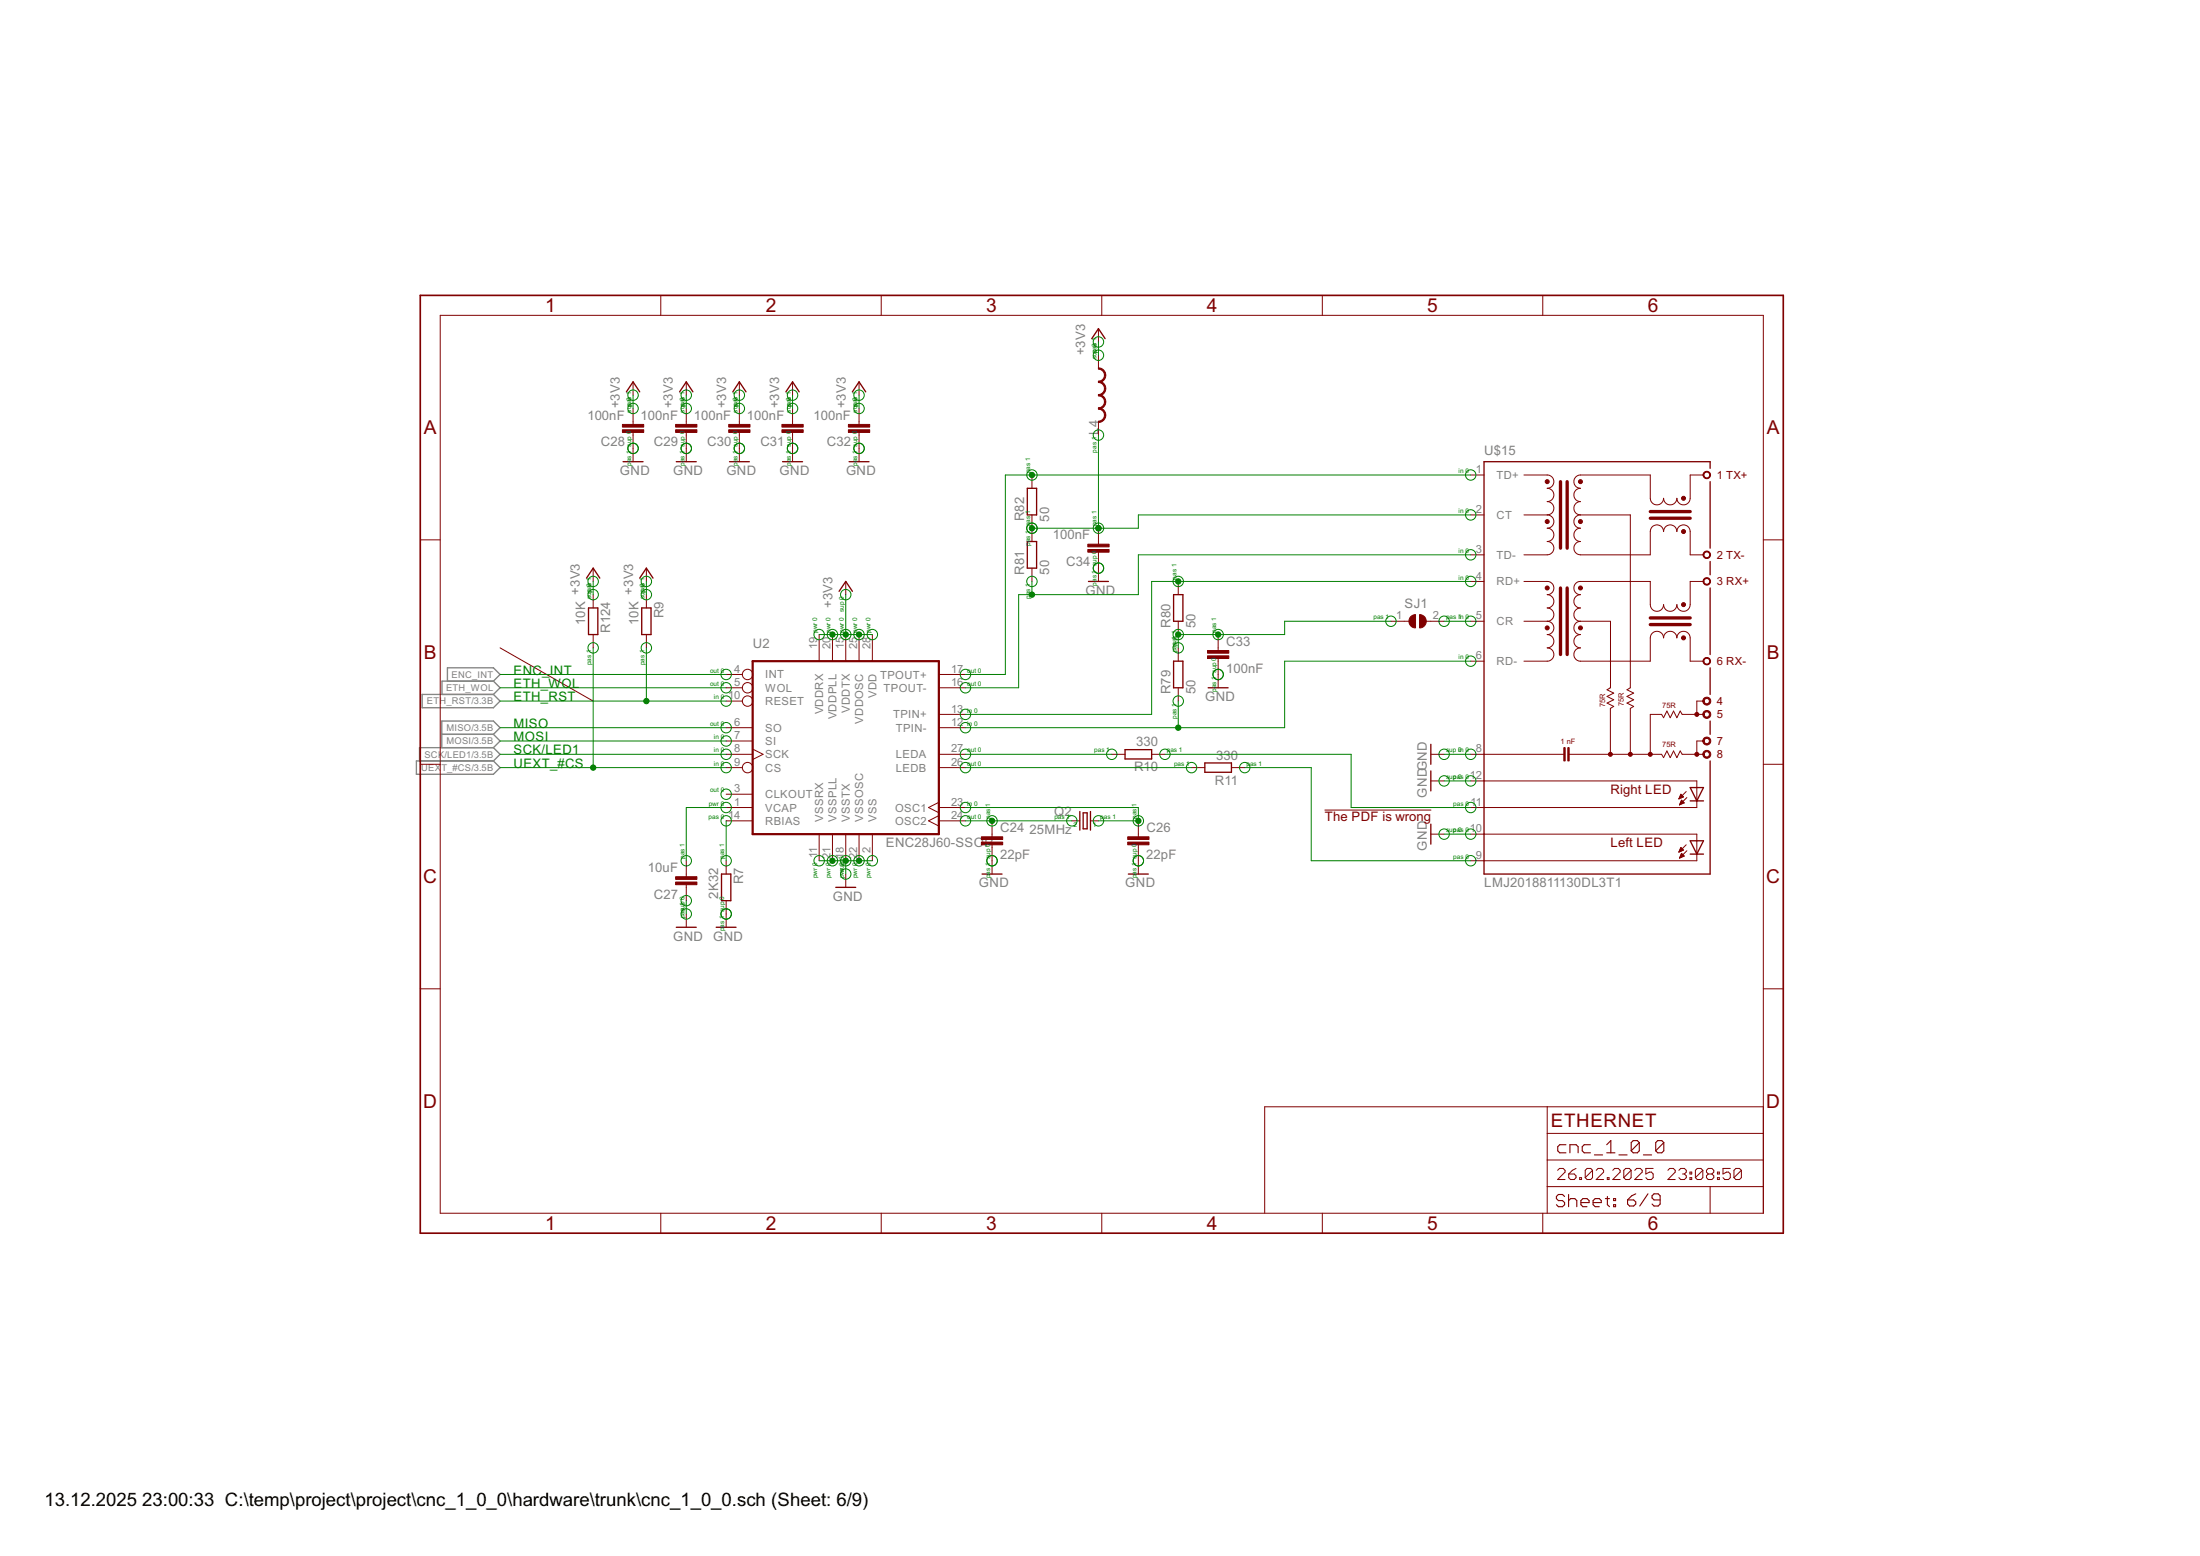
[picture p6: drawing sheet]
<svg xmlns="http://www.w3.org/2000/svg" width="420mm" height="297mm" viewBox="0 0 420 297" stroke-linecap="round" stroke-linejoin="round" font-family="sans-serif">
<path d="M80.6 132.6h13.6l1.3 1.2-1.3 1.3h-13.6zM85.4 130v-2.5h8.8l1.3 1.3-1.3 1.2M94.2 130h-9.8v2.6M94.2 130l1.3 1.3-1.3 1.3M79.5 145.3h14.7l1.3 1.2-1.3 1.3h-14.7zM84.4 140.2h9.8M94.2 142.7l1.3 1.3-1.3 1.3M94.2 142.7h-14.1v2.6M94.2 140.2l1.3-1.3-1.3-1.3h-9.8v5.1M94.2 140.2l1.3 1.3-1.3 1.2" fill="none" stroke="#808080" stroke-width=".25"/>
<g fill="none" stroke="#800000" stroke-width=".19">
<path d="M126.2 56.4v3.8M168.3 56.4v3.8M210.4 56.4v3.8M252.5 56.4v3.8M294.6 56.4v3.8M84.1 60.2h252.7v171.4h-252.7zM120.9 72.9v2.5M120.9 78v3M131.1 72.9v2.5M131.1 78v3M141.2 72.9v2.5M141.2 78v3"/>
<path d="M151.4 72.9v2.5M151.4 78v3M164.1 72.9v2.5M164.1 78v3M209.8 62.7v2.6M209.8 67.8v2.6M120.9 82.5v5.6M131.1 82.5v5.6M141.2 82.5v5.6M151.4 82.5v5.6M164.1 82.5v5.6M197.1 90.7v2.5"/>
<path d="M197.1 98.3v5.1M209.8 80.5v2.6M280.9 98.3h2.5M280.9 90.7h2.5M291 90.7h4.5a1.27 1.27 0 0 1 1.3 1.2 1.27 1.27 0 0 1-1.3 1.3 1.27 1.27 0 0 1 1.3 1.3 1.27 1.27 0 0 1-1.3 1.3 1.27 1.27 0 0 1 1.3 1.2 1.27 1.27 0 0 1-1.3 1.3M291 98.3h4.5M295.5 98.3a1.27 1.27 0 0 1 1.3 1.3 1.27 1.27 0 0 1-1.3 1.2 1.27 1.27 0 0 1 1.3 1.3 1.27 1.27 0 0 1-1.3 1.3 1.27 1.27 0 0 1 1.3 1.2 1.27 1.27 0 0 1-1.3 1.3h-4.5M301.8 98.3a1.27 1.27 0 0 0-1.2 1.3 1.27 1.27 0 0 0 1.2 1.2 1.27 1.27 0 0 0-1.2 1.3 1.27 1.27 0 0 0 1.2 1.3 1.27 1.27 0 0 0-1.2 1.2 1.27 1.27 0 0 0 1.2 1.3h13.4v-4.4a1.27 1.27 0 0 1 1.2-1.3 1.27 1.27 0 0 1 1.3 1.3 1.27 1.27 0 0 1 1.3-1.3 1.27 1.27 0 0 1 1.3 1.3 1.27 1.27 0 0 1 1.2-1.3 1.27 1.27 0 0 1 1.3 1.3v4.4h2.5M301.8 98.3h9.6v33l-.7 .4 1.3 .6-1.3 .6 1.3 .7-1.3 .6 1.3 .7-.6 .3v8.8M325.3 90.7h-2.5v4.4a1.27 1.27 0 0 1-1.3 1.3 1.27 1.27 0 0 1-1.2-1.3 1.27 1.27 0 0 1-1.3 1.3 1.27 1.27 0 0 1-1.3-1.3 1.27 1.27 0 0 1-1.3 1.3 1.27 1.27 0 0 1-1.2-1.3v-4.4h-13.4a1.27 1.27 0 0 0-1.2 1.2 1.27 1.27 0 0 0 1.2 1.3 1.27 1.27 0 0 0-1.2 1.3 1.27 1.27 0 0 0 1.2 1.3 1.27 1.27 0 0 0-1.2 1.2 1.27 1.27 0 0 0 1.2 1.3M80.3 103.1h3.8M113.3 108.5v2.5"/>
<path d="M113.3 113.5v2.6M123.4 108.5v2.5M123.4 113.5v2.6M161.5 111v2.5M197.1 108.5v2.5M209.8 100.8v3.1M209.8 105.4v5.6M225 111v2.5M225 118.6v2.5M265.6 118.6h3.5M272.4 118.6h3.4M280.9 105.9h2.5"/>
<path d="M280.9 118.6h2.5M280.9 111h2.5M291 111h4.5a1.26 1.26 0 0 1 1.3 1.3 1.26 1.26 0 0 1-1.3 1.2 1.27 1.27 0 0 1 1.3 1.3 1.27 1.27 0 0 1-1.3 1.3 1.27 1.27 0 0 1 1.3 1.2 1.27 1.27 0 0 1-1.3 1.3M291 118.6h4.5M295.5 118.6a1.27 1.27 0 0 1 1.3 1.3 1.27 1.27 0 0 1-1.3 1.2 1.27 1.27 0 0 1 1.3 1.3 1.27 1.27 0 0 1-1.3 1.3 1.27 1.27 0 0 1 1.3 1.2 1.27 1.27 0 0 1-1.3 1.3h-4.5M301.8 118.6a1.27 1.27 0 0 0-1.2 1.3 1.27 1.27 0 0 0 1.2 1.2 1.27 1.27 0 0 0-1.2 1.3 1.27 1.27 0 0 0 1.2 1.3 1.27 1.27 0 0 0-1.2 1.2 1.27 1.27 0 0 0 1.2 1.3h13.4v-4.4a1.27 1.27 0 0 1 1.2-1.3 1.27 1.27 0 0 1 1.3 1.3 1.27 1.27 0 0 1 1.3-1.3 1.27 1.27 0 0 1 1.3 1.3 1.27 1.27 0 0 1 1.2-1.3 1.27 1.27 0 0 1 1.3 1.3v4.4h2.5M301.8 118.6h5.8l-.1 12.7M325.3 111h-2.5v4.4a1.27 1.27 0 0 1-1.3 1.3 1.27 1.27 0 0 1-1.2-1.3 1.27 1.27 0 0 1-1.3 1.3 1.27 1.27 0 0 1-1.3-1.3 1.27 1.27 0 0 1-1.3 1.3 1.27 1.27 0 0 1-1.2-1.3v-4.4h-13.4a1.26 1.26 0 0 0-1.2 1.3 1.26 1.26 0 0 0 1.2 1.2 1.27 1.27 0 0 0-1.2 1.3 1.27 1.27 0 0 0 1.2 1.3 1.27 1.27 0 0 0-1.2 1.2 1.27 1.27 0 0 0 1.2 1.3M336.8 103.1h3.8M95.5 123.7l17.8 10.1M113.3 121.1v2.6M123.4 121.1v2.6"/>
<path d="M138.7 128.8h3.1M138.7 131.3h3.1M138.7 138.9h5M138.7 133.8h3.1M156.4 121.1v5.1M159 121.1v5.1M161.5 121.1v5.1M164.1 121.1v5.1M166.6 121.1v5.1M179.3 128.8h5.1M179.3 131.3h5.1M179.3 138.9h5.1"/>
<path d="M179.3 136.4h5.1M225 123.7v2.5M225 131.3v2.5M232.6 121.1v3.1M232.6 125.7v5.6M280.9 126.2h2.5M307.6 131.3l-.7 .4 1.3 .6-1.3 .6 1.3 .7-1.3 .6 1.3 .7-.6 .3v8.8M325.3 133.8h-1.2v2.6M325.3 136.4h-4l-.4-.7-.6 1.3-.7-1.3-.6 1.3-.7-1.3-.6 1.3-.4-.6h-2.1v7.6M80.3 145.9h3.8M138.7 154.2h5M138.7 151.6h5"/>
<path d="M138.7 141.5h5M138.7 144h5M138.7 146.5h3.1M138.7 156.7h5M143.7 143l2 1-2 1M156.4 159.2v5.1M159 159.2v5.1M161.5 159.2v5.1M164.1 159.2v5.1M166.6 159.2v5.1M179.3 154.2h5.1M179.3 144h5.1"/>
<path d="M179.3 146.5h5.1M179.3 156.7h5.1M179.3 153.2l-2 1 2 1M179.3 155.7l-2 1 2 1M189.5 156.7v3M204.7 156.7h1.5M208.3 156.7h1.5M212.3 144h2.6M217.4 156.7v3M219.9 144h2.6M227.6 146.5h2.5M235.2 146.5h2.5"/>
<path d="M253 154.6h20.3M273.3 144h2.5M273.3 149.1h2.5M273.3 159.2h2.5M280.9 149.1h43.2v5.1h-43.2M280.9 144h17.8M280.9 159.2h43.2v5.1h-43.2M299.7 144h17.6l.4 .6 .6-1.2 .7 1.2 .6-1.2 .7 1.2 .6-1.2 .4 .6h4M320.7 152.4h.1M320.7 152.3h.4M320.8 152.2h.6M320.8 153.6h.1"/>
<path d="M320.8 152.1h.7M320.8 153.5h.3M320.9 152h.5M320.9 153.4h.5M320.9 153.3h.7M320.9 151.8h.3M321 151.7h.1M321 153.2h.5M321 151.6l.5 .5-.9 .4zM321 153h.4M321.1 152.9h.2M321.1 152.8h.1"/>
<path d="M321.1 152.8l.5 .5-.8 .3zM322 151.1l-1.4 1.4M322.2 152.3l-1.4 1.3M325.3 141.5h-1.2v2.5M336.8 145.9h3.8M131.1 164.3v3.1M131.1 168.9v3M131.1 174.5v2.5M138.7 164.3v2.6M138.7 171.9v5.1M161.5 166.9v2.5M189.5 161.3v5.6"/>
<path d="M217.4 161.3v5.6M320.7 162.6h.2M320.7 162.5h.4M320.8 162.3h.6M320.8 163.8h.1M320.8 162.2h.6M320.8 163.7h.3M320.9 162.1h.4M320.9 163.5h.5M320.9 162h.3M320.9 163.4h.7M321 163.3h.5"/>
<path d="M321 161.8h.1M321 161.8l.5 .5-.9 .4zM321 163.2h.4M321.1 163h.2M321.1 162.9l-.3 .9M321.1 162.9l.5 .5-.8 .4M321.1 162.9h.1M322 161.3l-1.4 1.4M322.2 162.4l-1.4 1.4M80.3 188.8h3.8M336.8 188.8h3.8M295.5 211.3v20.3"/>
<path d="M295.5 216.4h41.3M336.8 211.3h-95.3v20.3M126.2 231.6v3.8M168.3 231.6v3.8M210.4 231.6v3.8M252.5 231.6v3.8M294.6 231.6v3.8M295.5 226.5h41.3M295.5 221.4h41.3M297.5 223.4l.3-.3h.7l.4 .3v.4l-1.4 1.4h1.4M299.6 224.1h1.1l.3 .4v.3l-.3 .4h-.8l-.3-.4zM301 223.1l-.7 .3-.7 .7"/>
<path d="M301.7 224.8h.3v.4h-.3zM304.1 223.4v1.4l-.3 .4h-.7l-.4-.4M304.1 223.4l-.3-.3h-.7l-.4 .3v1.4M304.1 223.4l-1.4 1.4M304.8 223.4l.4-.3h.7l.4 .3v.4l-1.5 1.4h1.5M307 224.8h.3v.4h-.3zM308 223.4l.4-.3h.7l.3 .3v.4l-1.4 1.4h1.4M311.5 223.4v1.4l-.3 .4h-.7l-.4-.4M311.5 223.4l-.3-.3h-.7l-.4 .3v1.4M311.5 223.4l-1.4 1.4M312.2 223.4l.4-.3h.7l.3 .3v.4l-1.4 1.4h1.4M315.7 223.1h-1.4v1l.7-.3h.4l.3 .3v.7l-.3 .4h-.7l-.4-.4"/>
<path d="M318.5 223.4l.4-.3h.7l.3 .3v.4l-1.4 1.4h1.4M320.6 223.4l.4-.3h.7l.4 .3v.4l-.4 .3M321.3 224.1h.4M321.7 224.1l.4 .4v.3l-.4 .4h-.7l-.4-.4M322.7 224.8h.4v.4h-.4zM322.7 223.8h.4v.3h-.4zM325.2 223.4v1.4l-.4 .4h-.7l-.3-.4M325.2 223.4l-.4-.3h-.7l-.3 .3v1.4M325.2 223.4l-1.4 1.4M326.2 224.1l-.3 .4v.3l.3 .4h.7l.4-.4v-.3l-.4-.4M326.2 224.1l-.3-.3v-.4l.3-.3h.7l.4 .3v.4l-.4 .3M326.2 224.1h.7"/>
<path d="M326.6 226.5v5.1M328 224.8h.4v.4h-.4zM328 223.8h.4v.3h-.4zM330.5 223.1h-1.4v1l.7-.3h.3l.4 .3v.7l-.4 .4h-.7l-.3-.4M332.6 223.4v1.4l-.4 .4h-.7l-.3-.4M332.6 223.4l-.4-.3h-.7l-.3 .3v1.4M332.6 223.4l-1.4 1.4"/>
<circle cx="142.8" cy="133.8" r=".99"/>
<circle cx="142.8" cy="128.8" r=".99"/>
<circle cx="142.8" cy="131.3" r=".99"/>
<circle cx="142.8" cy="146.5" r=".99"/>
</g>
<g fill="none" stroke="#800000" stroke-width=".21">
<path d="M299.1 218.5h-1.2l-.4 .4v.8l.4 .4h1.2M303.7 218.5h-1.1l-.4 .4v.8l.4 .4h1.1M306.9 218.5l.7-.8v2.4M313.1 218.1v1.6l-.4 .4h-.8l-.4-.4M313.1 218.1l-.4-.4h-.8l-.4 .4v1.6M313.1 218.1l-1.6 1.6M317.8 218.1v1.6l-.4 .4h-.8l-.4-.4M317.8 218.1l-.4-.4h-.8l-.4 .4v1.6M317.8 218.1l-1.6 1.6M298.8 228.4l-.4-.4h-.8l-.4 .4v.4l.4 .4h.8l.4 .4v.4l-.4 .4h-.8l-.4-.4M299.6 228v2.4M299.6 229.2l.4-.4h.8l.3 .4v1.2"/>
<path d="M299.8 220.1v-1.6h1.2l.4 .4v1.2M301.9 229.6h1.6v-.4l-.4-.4h-.8l-.4 .4v.8l.4 .4h.8M304.2 229.6h1.6v-.4l-.4-.4h-.7l-.5 .4v.8l.5 .4h.7M304.5 220.5h1.6M306.6 228.8h.8M306.9 220.1h1.5M307 228.4v1.6l.4 .4M308.2 228.8h.3v.4h-.3zM308.2 230h.3v.4h-.3zM309.2 220.5h1.5M310.8 229.1h1.2l.4 .3v.4l-.4 .4h-.8l-.4-.4zM312.4 227.9l-.8 .4-.8 .8"/>
<path d="M313.9 220.5h1.5M314.7 227.9l-1.5 2.3M317.1 229.1h-1.2l-.4-.4v-.4l.4-.4h.8l.4 .4v1.5l-.4 .4h-.8l-.4-.4"/>
</g>
<path d="M80.3 56.4h260.3v179h-260.3z" fill="none" stroke="#800000" stroke-width=".32"/>
<path d="M143.7 126.2h35.6v33h-35.6z" fill="none" stroke="#800000" stroke-width=".42"/>
<g fill="none" stroke="#800000" stroke-width=".25">
<path d="M119.6 74.8l1.3-1.9 1.3 1.9M129.8 74.8l1.3-1.9 1.2 1.9M140 74.8l1.2-1.9 1.3 1.9M150.1 74.8l1.3-1.9 1.2 1.9M162.8 74.8l1.3-1.9 1.2 1.9M208.5 64.6l1.3-1.9 1.3 1.9M119 88.1h3.8M129.2 88.1h3.8M139.3 88.1h3.8M149.5 88.1h3.8M162.2 88.1h3.8M196.2 93.2h1.8v5.1h-1.8z"/>
<path d="M326.6 89.4v-1.3h-43.2v78.8h43.2v-21.6M326.6 91.9v12.7M112 110.4l1.3-1.9 1.3 1.9M112.4 116.1h1.8v5h-1.8zM122.2 110.4l1.2-1.9 1.3 1.9M122.6 116.1h1.7v5h-1.7zM160.3 112.9l1.2-1.9 1.3 1.9M196.2 103.4h1.8v5.1h-1.8zM207.9 111h3.8M224.1 113.5h1.8v5.1h-1.8zM326.6 107.2v2.5M326.6 112.2v12.7"/>
<path d="M224.1 126.2h1.8v5.1h-1.8zM230.7 131.3h3.8M326.6 127.5v5.1M326.6 137.6v2.6M206.2 154.9v3.6M206.9 155.2h.7v3h-.7zM208.3 154.9v3.6M214.9 143.1h5v1.8h-5zM230.1 145.6h5.1v1.8h-5.1zM273.3 142.1v3.8M273.3 147.2v3.8M273.3 157.3v3.8"/>
<path d="M322.8 150.3h2.5l-1.2 2.6zM322.8 152.9h2.5M129.2 177h3.8M136.8 177h3.8M137.8 166.9h1.8v5h-1.8zM159.6 169.4h3.8M187.6 166.9h3.8M215.5 166.9h3.8M322.8 160.5h2.5l-1.2 2.5zM322.8 163h2.5"/>
</g>
<g fill="#800000" stroke="#800000" stroke-width=".19">
<path d="M187.4 160.8h4.1v.5h-4.1z"/>
<path d="M187.4 159.7h4.1v.6h-4.1z"/>
<path d="M215.4 160.8h4v.5h-4z"/>
<path d="M215.4 159.7h4v.6h-4z"/>
<path d="M129 167.4h4.1v.5h-4.1z"/>
<path d="M129 168.4h4.1v.5h-4.1z"/>
<path d="M118.9 81h4v.5h-4z"/>
<path d="M118.9 82h4v.5h-4z"/>
<path d="M129 81h4.1v.5h-4.1z"/>
<path d="M129 82h4.1v.5h-4.1z"/>
<path d="M139.2 81h4v.5h-4z"/>
<path d="M139.2 82h4v.5h-4z"/>
<path d="M149.3 81h4.1v.5h-4.1z"/>
<path d="M149.3 82h4.1v.5h-4.1z"/>
<path d="M162 81h4.1v.5h-4.1z"/>
<path d="M162 82h4.1v.5h-4.1z"/>
<path d="M230.6 125.2h4.1v.5h-4.1z"/>
<path d="M230.6 124.2h4.1v.5h-4.1z"/>
<path d="M207.8 103.9h4v.5h-4z"/>
<path d="M207.8 104.9h4v.5h-4z"/>
<path d="M298.7 142.7h.2v2.6h-.2z"/>
<path d="M299.4 142.7h.3v2.6h-.3z"/>
</g>
<g fill="#800000" stroke="#800000" stroke-width=".19">
<path d="M209.8 70.2a1.37 1.37 0 0 1 1.4 1.4h-.3l-.2-.7-.4-.3-.5-.1z" fill-rule="evenodd"/>
<path d="M210.9 71.6h.3a1.37 1.37 0 0 1-1.4 1.4v-.2l.5-.1 .4-.4z" fill-rule="evenodd"/>
<path d="M209.8 72.8a1.37 1.37 0 0 1 1.4 1.4h-.3l-.2-.8-.4-.3-.5-.1z" fill-rule="evenodd"/>
<path d="M210.9 74.2h.3a1.37 1.37 0 0 1-1.4 1.4v-.3l.5-.1 .4-.3z" fill-rule="evenodd"/>
<path d="M209.8 75.3a1.37 1.37 0 0 1 1.4 1.4h-.3l-.2-.7-.4-.3-.5-.1z" fill-rule="evenodd"/>
<path d="M210.9 76.7h.3a1.37 1.37 0 0 1-1.4 1.4v-.2l.5-.2 .4-.3z" fill-rule="evenodd"/>
<path d="M209.8 77.9a1.37 1.37 0 0 1 1.4 1.3h-.3l-.2-.7-.4-.3-.5-.1z" fill-rule="evenodd"/>
<path d="M210.9 79.2h.3a1.37 1.37 0 0 1-1.4 1.4v-.2l.5-.1 .4-.3z" fill-rule="evenodd"/>
<path d="M325.4 90.2a.72 .72 0 0 1 1.2 .1 .72 .72 0 0 1-.4 1.1 .72 .72 0 0 1-1-.7h.2a.56 .56 0 0 1 .8-.5 .56 .56 0 0 1 .1 .9 .56 .56 0 0 1-.9-.2v-.2h-.2z" fill-rule="evenodd"/>
<path d="M325.4 105.5a.72 .72 0 0 1 1.2 0 .72 .72 0 0 1-.4 1.1 .72 .72 0 0 1-1-.7h.2a.56 .56 0 0 1 .8-.5 .56 .56 0 0 1 .1 1 .56 .56 0 0 1-.9-.3v-.2h-.2z" fill-rule="evenodd"/>
<path d="M325.4 110.5a.72 .72 0 0 1 1.2 .1 .72 .72 0 0 1-.4 1.1 .72 .72 0 0 1-1-.7h.2a.57 .57 0 0 1 .8-.5 .57 .57 0 0 1 .1 1 .57 .57 0 0 1-.9-.3v-.2h-.2z" fill-rule="evenodd"/>
<path d="M325.4 125.8a.72 .72 0 0 1 1.2 0 .72 .72 0 0 1-.4 1.1 .72 .72 0 0 1-1-.7h.2a.56 .56 0 0 1 .8-.5 .56 .56 0 0 1 .1 1 .56 .56 0 0 1-.9-.3v-.2h-.2z" fill-rule="evenodd"/>
<path d="M325.4 133.3a.77 .77 0 0 1 1.2 .1 .77 .77 0 0 1-.4 1.2 .77 .77 0 0 1-1-.8h.3a.51 .51 0 0 1 .7-.4 .51 .51 0 0 1 .1 .8 .51 .51 0 0 1-.8-.2v-.2h-.3z" fill-rule="evenodd"/>
<path d="M325.4 135.9a.77 .77 0 0 1 1.2 0 .77 .77 0 0 1-.4 1.2 .77 .77 0 0 1-1-.7h.3a.51 .51 0 0 1 .7-.5 .51 .51 0 0 1 .1 .9 .51 .51 0 0 1-.8-.3v-.1h-.3z" fill-rule="evenodd"/>
<path d="M325.4 141a.76 .76 0 0 1 1.2 0 .76 .76 0 0 1-.4 1.2 .76 .76 0 0 1-1-.7h.3a.51 .51 0 0 1 .7-.5 .51 .51 0 0 1 .1 .9 .51 .51 0 0 1-.8-.3v-.1h-.3z" fill-rule="evenodd"/>
<path d="M325.4 143.5a.76 .76 0 0 1 1.2 .1 .76 .76 0 0 1-.4 1.1 .76 .76 0 0 1-1-.7h.3a.51 .51 0 0 1 .7-.4 .51 .51 0 0 1 .1 .8 .51 .51 0 0 1-.8-.2v-.2h-.3z" fill-rule="evenodd"/>
<path d="M271.1 117.3a1.27 1.27 0 0 1 1.3 1.3 1.27 1.27 0 0 1-1.3 1.3z" fill-rule="evenodd"/>
<path d="M269.4 117.8l.5-.4 .4-.1v2.6a1.27 1.27 0 0 1-1.1-.8 1.27 1.27 0 0 1 .2-1.3z" fill-rule="evenodd"/>
<circle cx="295.5" cy="91.9" r=".38"/>
<circle cx="295.5" cy="99.6" r=".38"/>
<circle cx="301.8" cy="91.9" r=".38"/>
<circle cx="301.8" cy="99.6" r=".38"/>
<circle cx="321.5" cy="101.5" r=".38"/>
<circle cx="321.5" cy="95.1" r=".38"/>
<circle cx="311.4" cy="144" r=".38"/>
<circle cx="307.6" cy="144" r=".38"/>
<circle cx="315.2" cy="144" r=".38"/>
<circle cx="324.1" cy="144" r=".38"/>
<circle cx="324.1" cy="136.4" r=".38"/>
<circle cx="295.5" cy="112.2" r=".38"/>
<circle cx="295.5" cy="119.9" r=".38"/>
<circle cx="301.8" cy="112.2" r=".38"/>
<circle cx="301.8" cy="119.9" r=".38"/>
<circle cx="321.5" cy="121.8" r=".38"/>
<circle cx="321.5" cy="115.4" r=".38"/>
</g>
<path d="M298 91.9v12.7M299.3 91.9v12.7M315.2 98.9h7.6M315.2 97.7h7.6M298 112.2v12.7M299.3 112.2v12.7M315.2 119.2h7.6M315.2 118h7.6" fill="none" stroke="#800000" stroke-width=".63"/>
<g fill="none" stroke="#008000" stroke-width=".19">
<path d="M120.9 75.4v2.6M131.1 75.4v2.6M141.2 75.4v2.6M151.4 75.4v2.6M164.1 75.4v2.6M209.8 65.3v2.5M209.8 83.1v17.7M280.9 98.3h-63.5v2.5h-20.3M280.9 90.7h-88.9v38.1h-7.6M113.3 111v2.5M123.4 111v2.5M161.5 113.5v7.6"/>
<path d="M197.1 111v2.5M265.6 118.6h-20.3v2.5h-20.3v2.6M275.8 118.6h5.1M280.9 105.9h-63.5v7.6h-22.9v17.8h-10.1M280.9 111h-61v25.4h-35.5M95.5 128.8h43.2M95.5 133.8h43.2M95.5 138.9h43.2M95.5 131.3h43.2M113.3 123.7v22.8M123.4 123.7v10.1M156.4 121.1h10.2"/>
<path d="M225 133.8v5.1M280.9 126.2h-35.6v12.7h-60.9M95.5 144h43.2M95.5 146.5h43.2M95.5 141.5h43.2M138.7 154.2h-7.6v10.1M138.7 156.7v7.6M184.4 144h27.9M184.4 156.7h20.3M184.4 154.2h33v2.5h-7.6M184.4 146.5h43.2M222.5 144h35.5v10.2h22.9"/>
<path d="M237.7 146.5h12.7v17.8h30.5M275.8 144h5.1M275.8 149.1h5.1M275.8 159.2h5.1M131.1 171.9v2.6M156.4 164.3h10.2M161.5 164.3v2.6"/>
<circle cx="120.9" cy="75.4" r=".99"/>
<circle cx="120.9" cy="78" r=".99"/>
<circle cx="131.1" cy="75.4" r=".99"/>
<circle cx="131.1" cy="78" r=".99"/>
<circle cx="141.2" cy="78" r=".99"/>
<circle cx="141.2" cy="75.4" r=".99"/>
<circle cx="151.4" cy="78" r=".99"/>
<circle cx="151.4" cy="75.4" r=".99"/>
<circle cx="164.1" cy="75.4" r=".99"/>
<circle cx="164.1" cy="78" r=".99"/>
<circle cx="209.8" cy="65.3" r=".99"/>
<circle cx="209.8" cy="67.8" r=".99"/>
<circle cx="120.9" cy="85.6" r=".99"/>
<circle cx="131.1" cy="85.6" r=".99"/>
<circle cx="141.2" cy="85.6" r=".99"/>
<circle cx="151.4" cy="85.6" r=".99"/>
<circle cx="164.1" cy="85.6" r=".99"/>
<circle cx="197.1" cy="90.7" r=".99"/>
<circle cx="209.8" cy="83.1" r=".99"/>
<circle cx="280.9" cy="98.3" r=".99"/>
<circle cx="280.9" cy="90.7" r=".99"/>
<circle cx="113.3" cy="111" r=".99"/>
<circle cx="113.3" cy="113.5" r=".99"/>
<circle cx="123.4" cy="113.5" r=".99"/>
<circle cx="123.4" cy="111" r=".99"/>
<circle cx="161.5" cy="113.5" r=".99"/>
<circle cx="197.1" cy="111" r=".99"/>
<circle cx="197.1" cy="100.8" r=".99"/>
<circle cx="209.8" cy="108.5" r=".99"/>
<circle cx="209.8" cy="100.8" r=".99"/>
<circle cx="225" cy="111" r=".99"/>
<circle cx="265.6" cy="118.6" r=".99"/>
<circle cx="275.8" cy="118.6" r=".99"/>
<circle cx="280.9" cy="118.6" r=".99"/>
<circle cx="280.9" cy="105.9" r=".99"/>
<circle cx="280.9" cy="111" r=".99"/>
<circle cx="113.3" cy="123.7" r=".99"/>
<circle cx="123.4" cy="123.7" r=".99"/>
<circle cx="138.7" cy="131.3" r=".99"/>
<circle cx="138.7" cy="138.9" r=".99"/>
<circle cx="138.7" cy="133.8" r=".99"/>
<circle cx="138.7" cy="128.8" r=".99"/>
<circle cx="156.4" cy="121.1" r=".99"/>
<circle cx="159" cy="121.1" r=".99"/>
<circle cx="161.5" cy="121.1" r=".99"/>
<circle cx="164.1" cy="121.1" r=".99"/>
<circle cx="166.6" cy="121.1" r=".99"/>
<circle cx="184.4" cy="128.8" r=".99"/>
<circle cx="184.4" cy="131.3" r=".99"/>
<circle cx="184.4" cy="138.9" r=".99"/>
<circle cx="184.4" cy="136.4" r=".99"/>
<circle cx="225" cy="121.1" r=".99"/>
<circle cx="225" cy="123.7" r=".99"/>
<circle cx="225" cy="133.8" r=".99"/>
<circle cx="232.6" cy="121.1" r=".99"/>
<circle cx="232.6" cy="128.8" r=".99"/>
<circle cx="280.9" cy="126.2" r=".99"/>
<circle cx="138.7" cy="151.6" r=".99"/>
<circle cx="138.7" cy="154.2" r=".99"/>
<circle cx="138.7" cy="156.7" r=".99"/>
<circle cx="138.7" cy="141.5" r=".99"/>
<circle cx="138.7" cy="146.5" r=".99"/>
<circle cx="138.7" cy="144" r=".99"/>
<circle cx="184.4" cy="146.5" r=".99"/>
<circle cx="184.4" cy="144" r=".99"/>
<circle cx="184.4" cy="154.2" r=".99"/>
<circle cx="184.4" cy="156.7" r=".99"/>
<circle cx="189.5" cy="156.7" r=".99"/>
<circle cx="204.7" cy="156.7" r=".99"/>
<circle cx="209.8" cy="156.7" r=".99"/>
<circle cx="212.3" cy="144" r=".99"/>
<circle cx="217.4" cy="156.7" r=".99"/>
<circle cx="222.5" cy="144" r=".99"/>
<circle cx="227.6" cy="146.5" r=".99"/>
<circle cx="237.7" cy="146.5" r=".99"/>
<circle cx="275.8" cy="159.2" r=".99"/>
<circle cx="275.8" cy="149.1" r=".99"/>
<circle cx="275.8" cy="144" r=".99"/>
<circle cx="280.9" cy="149.1" r=".99"/>
<circle cx="280.9" cy="144" r=".99"/>
<circle cx="280.9" cy="159.2" r=".99"/>
<circle cx="280.9" cy="154.2" r=".99"/>
<circle cx="131.1" cy="171.9" r=".99"/>
<circle cx="131.1" cy="164.3" r=".99"/>
<circle cx="131.1" cy="174.5" r=".99"/>
<circle cx="138.7" cy="164.3" r=".99"/>
<circle cx="138.7" cy="174.5" r=".99"/>
<circle cx="156.4" cy="164.3" r=".99"/>
<circle cx="159" cy="164.3" r=".99"/>
<circle cx="161.5" cy="166.9" r=".99"/>
<circle cx="161.5" cy="164.3" r=".99"/>
<circle cx="164.1" cy="164.3" r=".99"/>
<circle cx="166.6" cy="164.3" r=".99"/>
<circle cx="189.5" cy="164.3" r=".99"/>
<circle cx="217.4" cy="164.3" r=".99"/>
<circle cx="280.9" cy="164.3" r=".99"/>
</g>
<g fill="#008000" stroke="#008000" stroke-width=".19">
<circle cx="164.1" cy="164.3" r=".51"/>
<circle cx="161.5" cy="164.3" r=".51"/>
<circle cx="159" cy="164.3" r=".51"/>
<circle cx="189.5" cy="156.7" r=".51"/>
<circle cx="217.4" cy="156.7" r=".51"/>
<circle cx="123.4" cy="133.8" r=".51"/>
<circle cx="225" cy="121.1" r=".51"/>
<circle cx="232.6" cy="121.1" r=".51"/>
<circle cx="209.8" cy="100.8" r=".51"/>
<circle cx="197.1" cy="100.8" r=".51"/>
<circle cx="225" cy="138.9" r=".51"/>
<circle cx="225" cy="111" r=".51"/>
<circle cx="197.1" cy="113.5" r=".51"/>
<circle cx="197.1" cy="90.7" r=".51"/>
<circle cx="164.1" cy="121.1" r=".51"/>
<circle cx="161.5" cy="121.1" r=".51"/>
<circle cx="159" cy="121.1" r=".51"/>
<circle cx="113.3" cy="146.5" r=".51"/>
</g>
<g font-size="4.1" fill="#800000">
<text x="104.1" y="59.6">1</text>
<text x="146.2" y="59.6">2</text>
<text x="188.3" y="59.6">3</text>
<text x="230.5" y="59.6">4</text>
<text x="272.6" y="59.6">5</text>
<text x="314.7" y="59.6">6</text>
<text x="80.9" y="82.9">A</text>
<text x="337.4" y="82.9">A</text>
<text x="80.9" y="125.8">B</text>
<text x="337.4" y="125.8">B</text>
<text x="80.8" y="168.6">C</text>
<text x="337.3" y="168.6">C</text>
<text x="80.8" y="211.5">D</text>
<text x="337.3" y="211.5">D</text>
<text x="104.1" y="234.8">1</text>
<text x="146.2" y="234.8">2</text>
<text x="188.3" y="234.8">3</text>
<text x="230.5" y="234.8">4</text>
<text x="272.6" y="234.8">5</text>
<text x="314.7" y="234.8">6</text>
</g>
<text font-size="4" fill="#800000" x="296.2" y="215.1">ETHERNET</text>
<g font-size="4">
<text x="8.5" y="287.5">13.12.2025</text>
<text x="27.2" y="287.5">23:00:33 C:\temp\project\project\cnc_1_0_0\hardware\trunk\cnc_1_0_0.sch (Sheet: 6/9)</text>
</g>
<g font-size="2.8" fill="#808080">
<text x="207.2" y="67.8" transform="rotate(-90 207.2 67.8)">+3V3</text>
<text x="118.4" y="78" transform="rotate(-90 118.4 78)">+3V3</text>
<text x="128.5" y="78" transform="rotate(-90 128.5 78)">+3V3</text>
<text x="138.7" y="78" transform="rotate(-90 138.7 78)">+3V3</text>
<text x="148.8" y="78" transform="rotate(-90 148.8 78)">+3V3</text>
<text x="161.5" y="78" transform="rotate(-90 161.5 78)">+3V3</text>
<text x="112.2" y="80.1">100nF</text>
<text x="122.3" y="80.1">100nF</text>
<text x="132.5" y="80.1">100nF</text>
<text x="142.7" y="80.1">100nF</text>
<text x="155.3" y="80.1">100nF</text>
<text x="209.8" y="83" transform="rotate(-90 209.8 83)">L4</text>
<text x="114.7" y="85.2">C28</text>
<text x="124.9" y="85.2">C29</text>
<text x="135.1" y="85.2">C30</text>
<text x="145.2" y="85.2">C31</text>
<text x="157.9" y="85.2">C32</text>
<text x="283.5" y="86.9">U$15</text>
<text x="118.4" y="90.7">GND</text>
<text x="128.6" y="90.7">GND</text>
<text x="138.7" y="90.7">GND</text>
<text x="148.9" y="90.7">GND</text>
<text x="161.6" y="90.7">GND</text>
<text x="195.6" y="99.5" transform="rotate(-90 195.6 99.5)">R82</text>
<text x="200.4" y="99.6" transform="rotate(-90 200.4 99.6)">50</text>
<text x="201.1" y="103">100nF</text>
<text x="110.7" y="113.5" transform="rotate(-90 110.7 113.5)">+3V3</text>
<text x="120.9" y="113.5" transform="rotate(-90 120.9 113.5)">+3V3</text>
<text x="195.6" y="109.7" transform="rotate(-90 195.6 109.7)">R81</text>
<text x="200.4" y="109.7" transform="rotate(-90 200.4 109.7)">50</text>
<text x="203.6" y="108.1">C34</text>
<text x="207.3" y="113.5">GND</text>
<text x="111.8" y="119.3" transform="rotate(-90 111.8 119.3)">10K</text>
<text x="121.9" y="119.3" transform="rotate(-90 121.9 119.3)">10K</text>
<text x="126.7" y="118" transform="rotate(-90 126.7 118)">R9</text>
<text x="159" y="116.1" transform="rotate(-90 159 116.1)">+3V3</text>
<text x="223.5" y="119.8" transform="rotate(-90 223.5 119.8)">R80</text>
<text x="228.3" y="119.9" transform="rotate(-90 228.3 119.9)">50</text>
<text x="268.2" y="116.1">SJ1</text>
<text x="116.6" y="120.8" transform="rotate(-90 116.6 120.8)">R124</text>
<text x="143.8" y="123.7">U2</text>
<text x="234.2" y="123.3">C33</text>
<text x="234.2" y="128.4">100nF</text>
<text x="223.5" y="132.5" transform="rotate(-90 223.5 132.5)">R79</text>
<text x="228.3" y="132.6" transform="rotate(-90 228.3 132.6)">50</text>
<text x="230.1" y="133.8">GND</text>
<text x="217" y="142.5">330</text>
<text x="216.6" y="147.3">R10</text>
<text x="232" y="149.8">R11</text>
<text x="232.3" y="145">330</text>
<text x="201.3" y="155.7">Q2</text>
<text x="272.5" y="152.3" transform="rotate(-90 272.5 152.3)">GNDGND</text>
<text x="169.2" y="161.8">ENC28J60-SSOP</text>
<text x="191" y="158.9">C24</text>
<text x="196.6" y="159.2">25MHz</text>
<text x="219" y="158.9">C26</text>
<text x="123.7" y="166.5">10uF</text>
<text x="191" y="163.9">22pF</text>
<text x="218.9" y="163.9">22pF</text>
<text x="272.5" y="162.5" transform="rotate(-90 272.5 162.5)">GND</text>
<text x="124.9" y="171.6">C27</text>
<text x="137.2" y="171.5" transform="rotate(-90 137.2 171.5)">2K32</text>
<text x="142" y="168.8" transform="rotate(-90 142 168.8)">R7</text>
<text x="159" y="171.9">GND</text>
<text x="187" y="169.4">GND</text>
<text x="214.9" y="169.4">GND</text>
<text x="283.5" y="169.4">LMJ2018811130DL3T1</text>
<text x="128.6" y="179.5">GND GND</text>
</g>
<g font-size="2.8" fill="#008000">
<text x="98.1" y="128.8">ENC_INT</text>
<text x="98.1" y="131.3">ETH_WOL</text>
<text x="98.1" y="133.8">ETH_RST</text>
<text x="98.1" y="144">SCK/LED1</text>
<text x="98.1" y="138.9">MISO</text>
<text x="98.1" y="141.5">MOSI</text>
<text x="98.1" y="146.5">UEXT_#CS</text>
</g>
<g font-size="2.8" fill="#800000">
<text x="307.6" y="151.6">Right LED</text>
<text x="253" y="156.7">The PDF is wrong</text>
<text x="307.6" y="161.8">Left LED</text>
</g>
<g font-size="2.4" fill="#808080">
<text x="281.9" y="90.3">1</text>
<text x="285.8" y="91.4">TD+</text>
<text x="281.9" y="97.9">2</text>
<text x="285.8" y="99.1">CT</text>
<text x="281.9" y="105.6">3</text>
<text x="285.8" y="106.7">TD-</text>
<text x="281.9" y="110.6">4</text>
<text x="285.8" y="111.7">RD+</text>
<text x="266.6" y="118.3">1</text>
<text x="273.6" y="118.3">2</text>
<text x="281.9" y="118.3">5</text>
<text x="285.8" y="119.4">CR</text>
<text x="156.1" y="123.9" transform="rotate(-90 156.1 123.9)">19</text>
<text x="158.6" y="123.9" transform="rotate(-90 158.6 123.9)">20</text>
<text x="161.2" y="123.9" transform="rotate(-90 161.2 123.9)">15</text>
<text x="163.7" y="123.9" transform="rotate(-90 163.7 123.9)">25</text>
<text x="166.3" y="123.9" transform="rotate(-90 166.3 123.9)">28</text>
<text x="281.9" y="125.9">6</text>
<text x="140.2" y="128.4">4</text>
<text x="140.2" y="130.9">5</text>
<text x="146.1" y="129.5">INT</text>
<text x="168.1" y="129.5">TPOUT+</text>
<text x="181.6" y="130.9">16</text>
<text x="181.6" y="128.4">17</text>
<text x="285.8" y="127">RD-</text>
<text x="139" y="133.5">10</text>
<text x="146.1" y="132.1">WOL</text>
<text x="146.1" y="134.6">RESET</text>
<text x="157.2" y="136.4" transform="rotate(-90 157.2 136.4)">VDDRX</text>
<text x="159.8" y="137.3" transform="rotate(-90 159.8 137.3)">VDDPLL</text>
<text x="162.3" y="136.2" transform="rotate(-90 162.3 136.2)">VDDTX</text>
<text x="167.4" y="133.3" transform="rotate(-90 167.4 133.3)">VDD</text>
<text x="168.7" y="132.1">TPOUT-</text>
<text x="170.6" y="137.1">TPIN+</text>
<text x="181.6" y="136">13</text>
<text x="140.2" y="138.6">6</text>
<text x="140.2" y="141.1">7</text>
<text x="140.2" y="143.6">8</text>
<text x="146.1" y="139.7">SO</text>
<text x="146.1" y="142.2">SI</text>
<text x="164.8" y="138.2" transform="rotate(-90 164.8 138.2)">VDDOSC</text>
<text x="171.1" y="139.7">TPIN-</text>
<text x="181.6" y="138.6">12</text>
<text x="181.6" y="143.6">27</text>
<text x="281.9" y="143.6">8</text>
<text x="140.2" y="146.2">9</text>
<text x="146.1" y="144.8">SCK</text>
<text x="146.1" y="147.3">CS</text>
<text x="171.1" y="147.3">LEDB</text>
<text x="171.1" y="144.8">LEDA</text>
<text x="181.6" y="146.2">26</text>
<text x="280.7" y="148.7">12</text>
<text x="140.2" y="153.8">1</text>
<text x="140.2" y="151.3">3</text>
<text x="146.1" y="154.9">VCAP</text>
<text x="146.1" y="152.4">CLKOUT</text>
<text x="170.9" y="154.9">OSC1</text>
<text x="181.6" y="153.8">23</text>
<text x="280.9" y="153.8">11</text>
<text x="139" y="156.3">14</text>
<text x="146.1" y="157.5">RBIAS</text>
<text x="157.2" y="156.9" transform="rotate(-90 157.2 156.9)">VSSRX</text>
<text x="159.8" y="156.9" transform="rotate(-90 159.8 156.9)">VSSPLL</text>
<text x="162.3" y="156.9" transform="rotate(-90 162.3 156.9)">VSSTX</text>
<text x="164.8" y="156.9" transform="rotate(-90 164.8 156.9)">VSSOSC</text>
<text x="167.4" y="156.9" transform="rotate(-90 167.4 156.9)">VSS</text>
<text x="170.9" y="157.5">OSC2</text>
<text x="181.6" y="156.3">24</text>
<text x="280.7" y="158.9">10</text>
<text x="156.1" y="163.8" transform="rotate(-90 156.1 163.8)">11</text>
<text x="158.6" y="163.9" transform="rotate(-90 158.6 163.9)">21</text>
<text x="161.2" y="163.9" transform="rotate(-90 161.2 163.9)">18</text>
<text x="163.7" y="163.9" transform="rotate(-90 163.7 163.9)">22</text>
<text x="166.3" y="162.8" transform="rotate(-90 166.3 162.8)">2</text>
<text x="281.9" y="164">9</text>
</g>
<g font-size="2.4" fill="#800000">
<text x="327.9" y="91.4">1 TX+</text>
<text x="327.9" y="106.7">2 TX-</text>
<text x="327.9" y="111.7">3 RX+</text>
<text x="327.9" y="127">6 RX-</text>
<text x="327.9" y="134.6">4</text>
<text x="327.9" y="137.1">5</text>
<text x="327.9" y="142.2">7</text>
<text x="327.9" y="144.8">8</text>
</g>
<g font-size="2" fill="#808080">
<text x="85.2" y="131.9">ETH_WOL</text>
<text x="86.2" y="129.4">ENC_INT</text>
<text x="81.5" y="134.5">ETH_RST/3.3B</text>
<text x="85.3" y="139.6">MISO/3.5B</text>
<text x="85.3" y="142.1">MOSI/3.5B</text>
<text x="80.4" y="147.2">UEX</text>
<text x="81.1" y="144.6">SCK/LED1/3.5B</text>
<text x="84.3" y="147.2">T_#CS/3.5B</text>
</g>
<g font-size="1.6" fill="#800000">
<text x="306.5" y="135" transform="rotate(-90 306.5 135)">75R</text>
<text x="310.1" y="134.9" transform="rotate(-90 310.1 134.9)">75R</text>
<text x="317.5" y="135.2">75R</text>
<text x="298" y="142.1">1 nF</text>
<text x="317.5" y="142.6">75R</text>
</g>
<g font-size="1.4" fill="#008000">
<text x="209.4" y="68.6" transform="rotate(-90 209.4 68.6)">suppa0s 1</text>
<text x="120.5" y="78.8" transform="rotate(-90 120.5 78.8)">suppa0s 1</text>
<text x="130.7" y="78.8" transform="rotate(-90 130.7 78.8)">suppa0s 1</text>
<text x="140.9" y="78.8" transform="rotate(-90 140.9 78.8)">suppa0s 1</text>
<text x="151" y="78.8" transform="rotate(-90 151 78.8)">suppa0s 1</text>
<text x="163.7" y="78.8" transform="rotate(-90 163.7 78.8)">suppa0s 1</text>
<text x="120.5" y="88.9" transform="rotate(-90 120.5 88.9)">pas 1 sup 0</text>
<text x="130.7" y="88.9" transform="rotate(-90 130.7 88.9)">pas 1 sup 0</text>
<text x="140.9" y="88.9" transform="rotate(-90 140.9 88.9)">pas 1 sup 0</text>
<text x="151" y="88.9" transform="rotate(-90 151 88.9)">pas 1 sup 0</text>
<text x="163.7" y="88.9" transform="rotate(-90 163.7 88.9)">pas 1 sup 0</text>
<text x="209.4" y="86.4" transform="rotate(-90 209.4 86.4)">pas 1</text>
<text x="196.7" y="90.3" transform="rotate(-90 196.7 90.3)">pas 1</text>
<text x="278.6" y="90.3">in 0</text>
<text x="209.4" y="100.5" transform="rotate(-90 209.4 100.5)">pas 1</text>
<text x="278.6" y="97.9">in 0</text>
<text x="196.7" y="104.2" transform="rotate(-90 196.7 104.2)">pas 1 pas 1</text>
<text x="278.6" y="105.6">in 0</text>
<text x="209.4" y="111.8" transform="rotate(-90 209.4 111.8)">pas 1 sup 0</text>
<text x="224.7" y="110.6" transform="rotate(-90 224.7 110.6)">pas 1</text>
<text x="278.6" y="110.6">in 0</text>
<text x="112.9" y="114.3" transform="rotate(-90 112.9 114.3)">suppa0s 1</text>
<text x="123.1" y="114.3" transform="rotate(-90 123.1 114.3)">suppa0s 1</text>
<text x="196.7" y="114.3" transform="rotate(-90 196.7 114.3)">pas 1</text>
<text x="262.3" y="118.3">pas 1</text>
<text x="276.2" y="118.3">pas 1in 0</text>
<text x="156.1" y="120.8" transform="rotate(-90 156.1 120.8)">pwr 0</text>
<text x="158.6" y="120.8" transform="rotate(-90 158.6 120.8)">pwr 0</text>
<text x="161.2" y="120.8" transform="rotate(-90 161.2 120.8)">pwr 0 sup 0</text>
<text x="163.7" y="120.8" transform="rotate(-90 163.7 120.8)">pwr 0</text>
<text x="166.3" y="120.8" transform="rotate(-90 166.3 120.8)">pwr 0</text>
<text x="224.7" y="124.5" transform="rotate(-90 224.7 124.5)">papsa1s 1</text>
<text x="232.3" y="120.8" transform="rotate(-90 232.3 120.8)">pas 1</text>
<text x="278.6" y="125.9">in 0</text>
<text x="112.9" y="127" transform="rotate(-90 112.9 127)">pas 1</text>
<text x="123.1" y="127" transform="rotate(-90 123.1 127)">pas 1</text>
<text x="135.6" y="128.4">out 0</text>
<text x="135.6" y="130.9">out 0</text>
<text x="184.7" y="130.9">out 0</text>
<text x="184.7" y="128.4">out 0</text>
<text x="136.3" y="133.5">in 0</text>
<text x="184.7" y="136">in 0</text>
<text x="224.7" y="137.2" transform="rotate(-90 224.7 137.2)">pas 1</text>
<text x="232.3" y="132.1" transform="rotate(-90 232.3 132.1)">pas 1 sup 0</text>
<text x="135.6" y="138.6">out 0</text>
<text x="136.3" y="141.1">in 0</text>
<text x="136.3" y="143.6">in 0</text>
<text x="184.7" y="138.6">in 0</text>
<text x="184.7" y="143.6">out 0</text>
<text x="209" y="143.6">pas 1</text>
<text x="222.8" y="143.6">pas 1</text>
<text x="276.2" y="143.6">sup 0in 0</text>
<text x="136.3" y="146.2">in 0</text>
<text x="184.7" y="146.2">out 0</text>
<text x="224.2" y="146.2">pas 1</text>
<text x="238.1" y="146.2">pas 1</text>
<text x="276.2" y="148.7">suppa0s 0</text>
<text x="135.4" y="153.8">pwr 0</text>
<text x="135.6" y="151.3">out 0</text>
<text x="184.7" y="153.8">in 0</text>
<text x="189.1" y="154" transform="rotate(-90 189.1 154)">1</text>
<text x="217" y="154" transform="rotate(-90 217 154)">1</text>
<text x="277.5" y="153.8">pas 0</text>
<text x="135.3" y="156.3">pas 0</text>
<text x="184.7" y="156.3">out 0</text>
<text x="189.1" y="156.3" transform="rotate(-90 189.1 156.3)">pas</text>
<text x="201.4" y="156.3">pas 1</text>
<text x="205" y="157.8">2</text>
<text x="208.7" y="157.8">1</text>
<text x="210.1" y="156.3">pas 1</text>
<text x="217" y="156.3" transform="rotate(-90 217 156.3)">pas</text>
<text x="276.2" y="158.9">suppa0s 0</text>
<text x="130.7" y="164" transform="rotate(-90 130.7 164)">pas 1</text>
<text x="138.3" y="164" transform="rotate(-90 138.3 164)">pas 1</text>
<text x="156.1" y="167.6" transform="rotate(-90 156.1 167.6)">pwr 0</text>
<text x="158.6" y="167.6" transform="rotate(-90 158.6 167.6)">pwr 0</text>
<text x="161.2" y="167.6" transform="rotate(-90 161.2 167.6)">pwsru0p</text>
<text x="161.2" y="164.2" transform="rotate(-90 161.2 164.2)">0</text>
<text x="163.7" y="167.6" transform="rotate(-90 163.7 167.6)">pwr 0</text>
<text x="166.3" y="167.6" transform="rotate(-90 166.3 167.6)">pwr 0</text>
<text x="189.1" y="167.7" transform="rotate(-90 189.1 167.7)">pas 1 sup 0</text>
<text x="217" y="167.7" transform="rotate(-90 217 167.7)">pas 1 sup 0</text>
<text x="277.5" y="164">pas 0</text>
<text x="130.7" y="175.3" transform="rotate(-90 130.7 175.3)">passu1p 0</text>
<text x="138.3" y="177.8" transform="rotate(-90 138.3 177.8)">pas 1 sup 0</text>
</g>
</svg>
